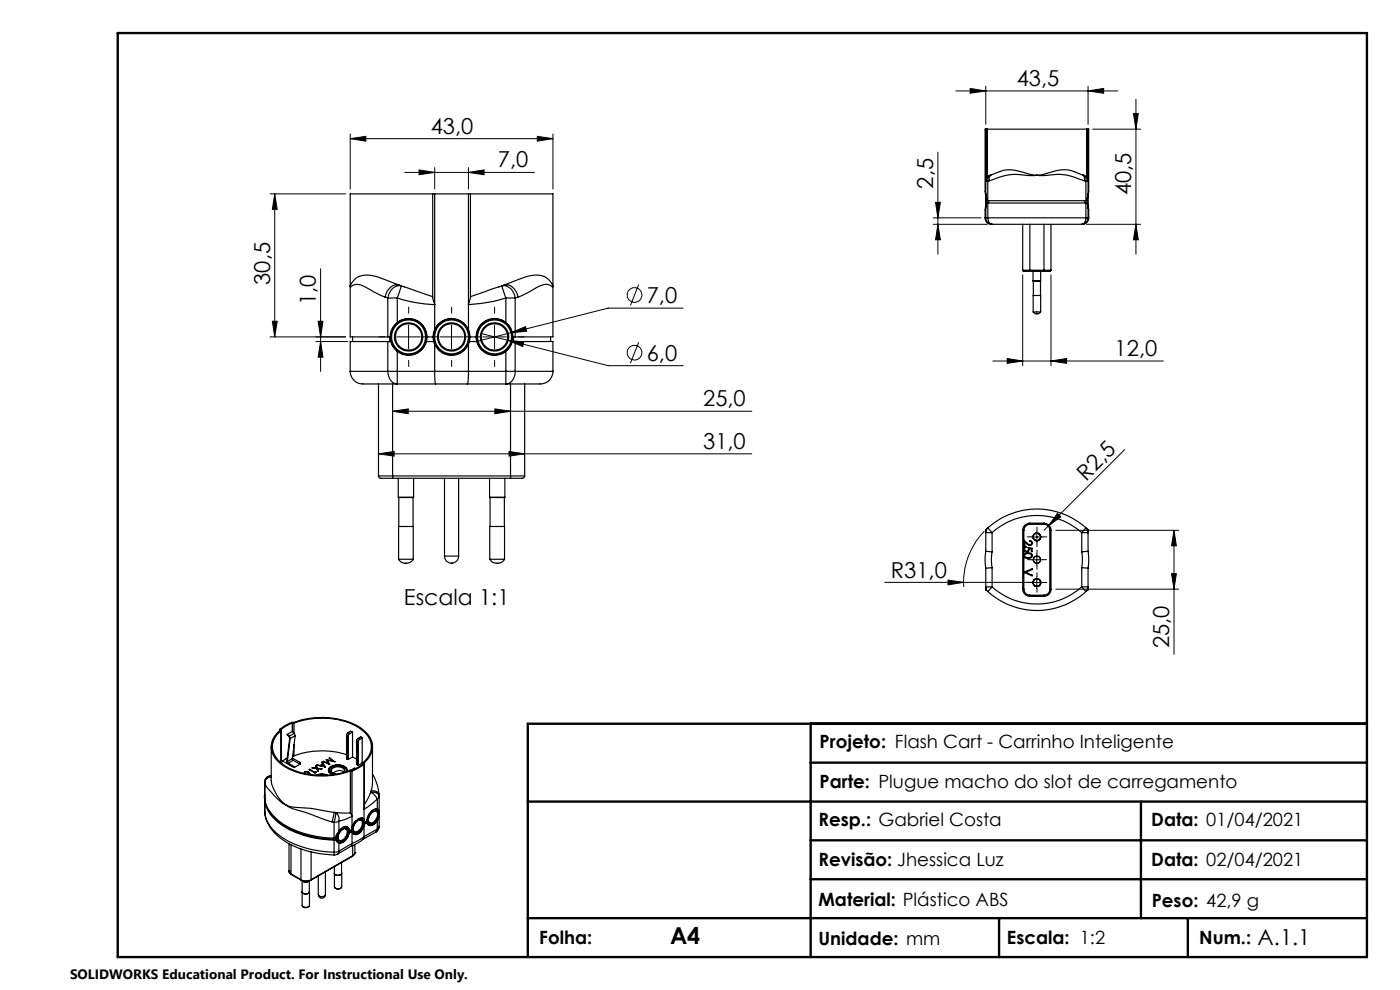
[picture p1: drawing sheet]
<svg xmlns="http://www.w3.org/2000/svg" width="297mm" height="210mm" viewBox="0 0 297 210" stroke-linecap="round" stroke-linejoin="round" font-family="sans-serif">
<g fill="none" stroke="#000" stroke-width=".21">
<path d="M202.8 19.3h34.4M205.8 18.8l3.3 .5-3.3 .5zM209.1 18.3v8.1M230.8 19.3l3.3-.5v1zM230.8 18.3v8.1M74.3 29.4l3.3-.5v1zM74.3 28.4v11.7M74.3 29.4h43M85.9 36.6h27.5M88.9 36l3.3 .6-3.3 .5zM92.2 35.6v4.5M99.4 36.6l3.3-.6v1.1z"/>
<path d="M99.4 35.6v4.5M114 28.9l3.3 .5-3.3 .5zM117.3 28.4v11.7M199 32.3v21.6M231.8 27.4h10.2M240.5 24.1h1l-.5 3.3zM241 21.1v32.8M57.3 41.1h16M58.3 41.1l.5 3.3h-1zM58.3 41.1v30.4M68 57v21.8M198 47.6h11.5"/>
<path d="M198 46.2h10.1M198.5 42.9h1l-.5 3.3zM199 47.6l.5 3.3h-1zM217 58.3v19.3M223 58.3v19.3M230.5 47.6h11.5M241 47.6l.5 3.3h-1zM57.3 71.5h16M57.8 68.1h1l-.5 3.4zM67 72.5h6.8M67.5 68.1h1l-.5 3.4zM68 72.5l.5 3.3h-1z"/>
<path d="M84.2 71.5h5M86.7 69v5M93.3 71.5h5M95.8 69v5M102 70.7l27 6.9h15.9M102.4 71.5h5M104.9 69v5M107.8 72.2l3.3 .3-.2 1zM108.4 70.6l3.1-1.3 .2 1zM108.4 70.6l-7 1.7M135.5 72.6l-1.8 4.4M135.5 60.4l-1.8 4.4"/>
<path d="M144.9 65.4h-15.9l-20.6 5.2M210.6 76.6h36.2M213.7 76.1l3.3 .5-3.3 .5zM223 76.6l3.3-.5v1zM80.3 96.3l3.3-.5v1zM80.3 96.3h79.2M83.3 87.2l3.3-.5v1.1zM83.3 87.2h76.2M105 86.7l3.3 .5-3.3 .6zM108 95.8l3.3 .5-3.3 .5zM238.6 95.4l-17.1 17.1M208.8 112.7a15.6 15.6 0 0 0-4.4 11.8"/>
<path d="M218.7 118.7h2.5M218.7 113.9h2.5M220 112.6v2.5M220 117.5v2.5M224 112.5h26M224.3 108.9l.7 .7-2.6 2zM249.1 112.5l.5 3.3h-1.1zM249.1 112.5v26.3M187.7 123.5h32.3M201.1 123l3.3 .5-3.3 .6zM218.7 123.6h2.5M220 122.3v2.5"/>
<path d="M224 125h26M248.5 121.7h1.1l-.5 3.3z"/>
<circle cx="134.6" cy="62.6" r="1.55"/>
<circle cx="134.6" cy="74.8" r="1.55"/>
</g>
<g fill="none" stroke="#000" stroke-width=".21" stroke-dasharray="15.2 1.3 1.3 1.3">
<path d="M81.7 71.4h-1.3M86.7 66.4v-1.3M86.7 76.4v1.3M90.8 71.4h-1.3M91.7 71.4h1.3M95.8 66.4v-1.3M95.8 76.4v1.3M99.9 71.4h-1.3M100.8 71.4h1.3M104.9 66.4v-1.3M104.9 76.4v1.3M109.9 71.4h1.3"/>
<path d="M218.7 118.7h-.7M218.7 113.9h-.8M220 117.5v-.8M220 120v.7M220 112.6v-.8M220 115.1v.9M221.2 118.7h.8M221.2 113.9h.9M218.7 123.6h-.8M220 122.3v-.8M220 124.8v.8M221.2 123.6h.9"/>
</g>
<path d="M25 7h265v196h-265zM172 153.5v49.5M290 153.5h-178v49.5M112 170h178M172 178.3h118M172 161.8h118M242 170v24.8M112 194.8h178M172 186.5h118M211.9 194.8v8.2M252 194.8v8.2" fill="none" stroke="#000" stroke-width=".5"/>
<g fill="#000">
<path d="M224.3 108.9l.7 .7-2.6 2zM201.1 123l3.3 .5-3.3 .6z"/>
<path d="M88.9 36l3.3 .6-3.3 .5zM99.4 36.6l3.3-.6v1.1z"/>
<path d="M58.3 41.1l.5 3.3h-1zM57.8 68.1h1l-.5 3.4z"/>
<path d="M241 47.6l.5 3.3h-1zM240.5 24.1h1l-.5 3.3zM199 47.6l.5 3.3h-1zM198.5 42.9h1l-.5 3.3zM248.5 121.7h1.1l-.5 3.3zM249.1 112.5l.5 3.3h-1.1zM68 72.5l.5 3.3h-1zM67.5 68.1h1l-.5 3.4z"/>
<path d="M213.7 76.1l3.3 .5-3.3 .5zM223 76.6l3.3-.5v1zM205.8 18.8l3.3 .5-3.3 .5zM230.8 19.3l3.3-.5v1zM74.3 29.4l3.3-.5v1zM114 28.9l3.3 .5-3.3 .5zM80.3 96.3l3.3-.5v1zM108 95.8l3.3 .5-3.3 .5zM107.8 72.2l3.1 1.3 .2-1zM108.4 70.6l3.3-.3-.2-1z"/>
<path d="M83.3 87.2l3.3-.5v1.1zM105 86.7l3.3 .5-3.3 .6z"/>
</g>
<g fill="none" stroke="#000" stroke-width=".25">
<path d="M209.1 27.4h.3M209.1 27.4h-.1v13.3l.1 1.1M209.1 27.4v13.6M209.4 27.4h.1M209.4 27.4h21.1M209.4 27.4v10.3M209.6 38.4v4.2M209.9 38.3l-.3 .1M210.1 37.1a1.06 1.06 0 0 0-.9 1.3h.4M210.1 37.1a1.11 1.11 0 0 0-.5 1.3M210.4 37.1l.7-.3a6.9 6.9 0 0 1 5.8-.3l1.4 .4 1.7 .3M210.4 37.1h-.3"/>
<path d="M210.4 37.1a1.02 1.02 0 0 0-.5 1.2M220 37.2h-1a17.5 17.5 0 0 0-6.8 .3l-2.3 .8M220 37.2h1.4a12.1 12.1 0 0 1 7 .5l1.6 .6M229.6 37.1l-.5-.2a7.2 7.2 0 0 0-6.6-.3l-1.4 .5-1.1 .1M229.6 37.1a1.02 1.02 0 0 1 .4 1.2M229.6 37.1h.3M229.9 37.1a1.06 1.06 0 0 1 .8 1.3h-.3M229.9 37.1a1.06 1.06 0 0 1 .5 1.3M230 38.3l.4 .1M230.4 38.4v4.2M230.5 27.4v10.2M230.5 27.4h.1"/>
<path d="M230.6 27.4h.2M230.6 27.4v10.3M230.8 27.4h.2v13.3l-.2 1.1M230.8 27.4v13.6M91.8 41.1v22l.4 1.5a27.7 27.7 0 0 1-7.9-1.4M91.8 41.1h.4M91.8 41.1h-17.5v30.4h8M92.2 41.1h7.2M92.2 41.1v28.8M99.4 41.1h.4M99.4 41.1v28.8M99.8 41.1v21.9l-.4 1.5a24.7 24.7 0 0 0 7.9-1.3"/>
<path d="M99.8 41.1h17.5v30.4h-8M209 46.2a1.35 1.35 0 0 0 1.5 1.4M209 46.2h.1M209.1 41v3.1M209.1 46.2h.5M209.1 46.2a1.37 1.37 0 0 0 1.4 1.4M209.1 41l.2 1.6h.3M209.1 43.3l-.1 2.9M209.1 44.1v2.1M209.2 41.6v1.9M209.6 46.2a1.25 1.25 0 0 0 .9 1.4M209.6 46.2h20.8"/>
<path d="M209.6 42.6h20.8M209.6 43.1h20.8M209.6 43.1h-.3l-.2 1M209.6 43.1v3.1M209.7 42.6l-.1 .5M209.7 42.6v.5M210.5 47.6h19M217 57.3h1.5M217 57.3l.1 .3h1.4M217 47.6v9.7M218.4 57.6h3.1M218.5 57.3v.3"/>
<path d="M218.5 47.6v9.7M218.5 57.3h3M219.1 59.6h1.7M219.1 57.6v2M219.1 59.6h.1M219.2 59.6h1.5M219.2 59.6v6.6M220.7 59.6v3.1M220.8 57.6v2M220.8 59.6h-.1M221.5 57.3h1.5M221.5 57.3v.3"/>
<path d="M221.5 47.6v9.7M223 57.3l-.2 .3h-1.3M223 47.6v9.7M230.2 42.6v.5M230.3 42.6v.5M230.4 46.2a1.27 1.27 0 0 1-.9 1.4M230.4 46.2h.4M230.4 43.1h.1a.97 .97 0 0 1 .3 1M230.4 43.1v3.1M230.7 41.6v1.9M230.8 41v3.1M230.8 41l-.2 1.6h-.2"/>
<path d="M230.8 46.2a1.37 1.37 0 0 1-1.3 1.4M230.8 43.3l.2 2.9M230.8 46.2h.2M230.8 44.1v2.1M231 46.2a1.35 1.35 0 0 1-1.5 1.4M74.3 78.8a2.82 2.82 0 0 0 3.4 2.6h6.6M74.3 78.8h8M74.8 71.5v1M81.7 63l.6 .2M82.3 63.2h2M82.3 78.8a2.51 2.51 0 0 0 2 2.6M82.3 78.8h2"/>
<path d="M82.3 72.5h.6M82.3 71.5h.5M82.3 72.5h-8v6.3M82.3 63.2v8.3M82.3 72.5v6.3M82.7 71.5v1M82.8 71.5l.1 1M82.9 72.5l.1 .2a3.7 3.7 0 0 0 1.3 1.8M84.3 78.8v2.6M84.3 68.4a3.9 3.9 0 0 1 4.1-.4 3.9 3.9 0 0 1 2.2 3.5M84.3 68.4a3.9 3.9 0 0 0-1.5 3.1M84.3 78.8h7.9"/>
<path d="M84.3 63.2v5.2M84.3 74.5v4.3M84.7 60.5l-3.5-1.3a6.1 6.1 0 0 0-5.5-.3 2.99 2.99 0 0 0-1.4 1.9h.1a2.42 2.42 0 0 1 3 0l4.3 2.2M84.7 60.5a2.61 2.61 0 0 0-3 2.5M84.7 60.5l.5 .2M85.2 60.7l-.9 2.5M85.2 60.7l6.6 2.2M85.2 60.7a2.46 2.46 0 0 0-2.8 2.1l-.1 .4M90.5 72.5a3.9 3.9 0 0 1-6.2 2M90.5 72.5h1.5M90.6 71.5l-.1 1M90.6 71.5h1.3"/>
<path d="M91.9 71.5l.1 1M92 72.5l.2 .5M92.2 78.8h7.2M92.2 73a3.9 3.9 0 0 0 3.6 2.4 3.9 3.9 0 0 0 3.6-2.4M92.2 69.9a3.9 3.9 0 0 1 3.6-2.4 3.9 3.9 0 0 1 3.6 2.4M92.2 78.8l.2 2.6M92.2 69.9l-.3 1.6M92.2 73v5.8M99.4 78.8l-.1 1.7-.2 .9M99.4 69.9l.3 1.6M99.4 73v5.8M99.4 78.8h7.9"/>
<path d="M99.6 72.5l-.2 .5M99.6 72.5h1.5M99.7 71.5l-.1 1M99.7 71.5h1.3M101 71.5l.1 1M101.1 72.5a3.9 3.9 0 0 0 6.2 2M106.4 60.7l-6.6 2.2M106.4 60.7l.9 2.5M106.4 60.7a2.56 2.56 0 0 1 2.9 2.5M106.9 60.5l3.4-1.3a6 6 0 0 1 5.6-.3 3.1 3.1 0 0 1 1.4 1.9h-.1a2.36 2.36 0 0 0-2.7-.1l-4.6 2.3M106.9 60.5a2.61 2.61 0 0 1 3 2.5M106.9 60.5l-.5 .2"/>
<path d="M107.3 78.8v2.6M107.3 78.8h2M107.3 63.2h2M107.3 68.4a3.9 3.9 0 0 0-4.1-.4 3.9 3.9 0 0 0-2.2 3.5M107.3 68.4a3.8 3.8 0 0 1 1.5 3.1M107.3 63.2v5.2M107.3 74.5v4.3M108.7 72.5l-.5 1.1-.9 .9M108.7 72.5h.6M108.8 71.5h.5M108.8 71.5l-.1 1M108.9 71.5v1"/>
<path d="M109.3 78.8a2.44 2.44 0 0 1-2 2.6M109.3 72.5h8v6.3M109.3 78.8h8M109.3 63.2v8.3M109.3 72.5v6.3M109.9 63l-.6 .2M116.8 71.5v1M117.3 78.8a2.82 2.82 0 0 1-3.4 2.6h-6.6M219.2 66.2a1.01 1.01 0 0 0 1.6 0M219.2 66.2h1.6M219.2 62.7h1.6v3.5M80.3 81.4v19.6"/>
<path d="M83.3 81.4v19.6M84.3 81.4h8.1M92.4 81.4h6.7M99.1 81.4h8.2M108.3 81.4v19.6M111.3 81.4v19.6M80.3 101h3M80.3 101l.1 .2 .3 .3h2.6M83.3 101v.5M83.3 101h25M83.3 101.5h25M84.5 105.5h3.2"/>
<path d="M84.5 101.5v4M84.5 105.5h.1M84.6 118.6a1.85 1.85 0 0 0 3.1 0M84.6 118.6h3.1M84.6 118.6v-6.9h3.1v6.9M84.6 105.5h3M84.6 105.5v6.2M87.6 105.5v6.2M87.7 101.5v4M87.7 105.5h-.1M94.3 118a1.51 1.51 0 0 0 1.5 1.5M94.3 118h3"/>
<path d="M94.3 101.5v16.5M95.8 119.5h.1M97.3 118a1.51 1.51 0 0 1-1.5 1.5M97.3 101.5v16.5M103.9 105.5h3.2M103.9 101.5v4M103.9 105.5h.1M103.9 118.6a1.88 1.88 0 0 0 3.1 0M103.9 118.6v-6.9h3.1v6.9M103.9 118.6h3.1M104 105.5h3M104 105.5v6.2"/>
<path d="M107 105.5v6.2M107.1 101.5v4M107.1 105.5h-.1M108.3 101v.5M108.3 101h3M111.3 101l-.1 .3-.3 .2h-2.6M209.1 116.9l-.1 1.4 .1 2.2M209.1 116.9l1.4 .1M209.1 113h1.4M209.1 113v3.9M209.2 112.3l-.1 .7M209.2 112.3v.2"/>
<path d="M209.2 112.3h.1M209.5 112l-.3 .4-.1 .6M209.5 112l1 1M209.5 112a15.6 15.6 0 0 1 20.9 0M210.5 113a14.2 14.2 0 0 1 19 0M210.5 117l-.2 1.3 .2 2.1M210.5 113v4M217 112.5h.2M217 112.5v12.5M217.2 116.3l.2-.3 .3-.1v.2a.42 .42 0 0 0-.3 .5 .42 .42 0 0 0 .6 .3 .42 .42 0 0 0 .2-.6l-.1-.2 .9 .2v.7h-.2v-.6l-.5-.1a.6 .6 0 0 1-.3 .8 .6 .6 0 0 1-.8-.4M217.2 114.6l1 .9a.39 .39 0 0 0 .6-.2 .39 .39 0 0 0-.4-.5v-.2a.58 .58 0 0 1 .6 .6 .58 .58 0 0 1-.5 .6 .58 .58 0 0 1-.6-.4l-.5-.4v.8h-.2M217.2 117.6a1.17 1.17 0 0 1 1.8 .1 .8 .8 0 0 1-1.2 .7l-.6-.3"/>
<path d="M217.2 117.6v.5M217.2 116.3v.4M217.2 112.5v3.8M217.2 116.7v.9M217.2 118.1v6.9M217.4 117.6a.84 .84 0 0 1 1.4 .4 .88 .88 0 0 1-1.5-.1zM218.5 111.2a1.32 1.32 0 0 0-1.3 1.3M218.5 111a1.57 1.57 0 0 0-1.5 1.5M218.5 111v.2M218.5 111.2h3M218.5 111h3M221.5 111.2a1.26 1.26 0 0 1 1.2 1.3"/>
<path d="M221.5 111a1.51 1.51 0 0 1 1.5 1.5M221.5 111v.2M222.7 112.5h.3M222.7 112.5v12.5M223 112.5v12.5M229.5 117l.1 1.3-.1 2.1M229.5 113h1.3M229.5 113v4M230.4 112l-.9 1M230.4 112l.3 .4 .1 .6M230.6 112.3h.1M230.7 112.3l.1 .7"/>
<path d="M230.7 112.3v.2M230.8 116.9l.2 1.4-.2 2.2M230.8 116.9l-1.3 .1M230.8 113v3.9M209.1 124.5l.1 .7M209.1 124.5h1.4M209.1 124.5l.1 .6 .3 .4M209.1 120.5v4M209.2 125v.2M209.2 125.2h.1M209.5 125.5a15.5 15.5 0 0 0 20.9 0M210.5 124.5l-1 1"/>
<path d="M210.5 124.5a14.2 14.2 0 0 0 19 0M210.5 120.4l-1.4 .1M210.5 120.4v4.1M217 125a1.57 1.57 0 0 0 1.5 1.5M217 125h.2M217.2 125a1.32 1.32 0 0 0 1.3 1.3M217.2 121.4l1.8-.8v.2l-1.4 .6 1.4 .6v.2zM218.5 126.3v.2M218.5 126.3h3M218.5 126.5h3M221.5 126.3v.2M222.7 125a1.25 1.25 0 0 1-1.2 1.3"/>
<path d="M222.7 125h.3M223 125a1.51 1.51 0 0 1-1.5 1.5M229.5 124.5l.9 1M229.5 124.5h1.3M229.5 120.4l1.3 .1M229.5 120.4v4.1M230.6 125.2h.1M230.7 125v.2M230.8 124.5l-.1 .7M230.8 124.5l-.1 .6-.3 .4M230.8 120.5v4M57.5 158.4v7.3a8.8 8.8 0 0 0 3.2 5.1"/>
<path d="M59.3 154.8v.2M59.4 154.9l-.1-.1a5.7 5.7 0 0 1 2.9-1.6 17.1 17.1 0 0 1 14.3 1.2 4.4 4.4 0 0 1 2.2 5.6l-.4 .6-1.1 1.3v.2M59.4 154.9a4.3 4.3 0 0 0 .3 7.2 16.4 16.4 0 0 0 14.6 1.4M59.4 154.9h.1M59.5 154.8h.1M59.6 154.8v.2M59.6 155a4.1 4.1 0 0 0 .1 6.9 15.6 15.6 0 0 0 13.5 1.9l1.7-.5 2.1-1.3M59.6 155v6.8M59.7 154.9v6.9M61 155.8l.5 .8-.6 5 .1 .3 1.4 .8M61 155.8l.3 .4M61.3 156.2l.3 .5"/>
<path d="M61.6 156.7l-.6 4.8M62 153.3l-2.5 1.5M62 153.3l.1 .1M62 153.3v1.9M62.1 153.4h.3M62.1 153.4v1.8M62.4 153.4a16 16 0 0 1 14.1 1.2 4.2 4.2 0 0 1 .4 7.3l.1 .2M62.4 153.4v2.1M62.4 157.9v2.4M62.4 155.6l.2 .5M62.4 155.6l-1.1 .6M62.4 155.6l-.4-.5-1 .7"/>
<path d="M62.6 156.1l-1 .6M62.6 156.1l-.6 4.8M73.5 155.9l.1 5.1M73.6 156.1l.2 .1M73.6 156.1v4.9M73.8 156.2v4.9M73.8 155.4l-.3 .4 .1 .3M73.8 155.4l.4 .2M73.9 155.9l-.1 .3M73.9 155.9v5.2M74.2 155.6l-.3 .3M74.8 155.3l-.4-.2-.6 .3"/>
<path d="M74.8 155.3v5.3M74.8 155.3l-.6 .3M75.6 157.1l.1 5.1M75.7 157.3l.2 .1M75.7 157.3v4.9M75.9 157.4v4.9M76 156.6l-.3 .3v.4M76 156.6l.3 .2M76 157.2l-.1 .2M76 157.2v5.1M76.3 156.8l-.3 .4M76.8 156.5l-.2-.2-.6 .3"/>
<path d="M76.8 156.5v5.3M76.8 156.5l-.5 .3M79 158.4v7.6l-.3 1.8M56.2 168.5v1M56.2 172.4a8.8 8.8 0 0 0 5.1 6.6 22.6 22.6 0 0 0 9.6 2.4M56.2 172.3v.1M56.2 169.3a8.1 8.1 0 0 0 4.8 6 23.1 23.1 0 0 0 10.2 2.5l.1-.5 .6-1M56.2 169.5a6.2 6.2 0 0 0 2.8 4.9 20 20 0 0 0 11.9 3.8M56.2 172.3a8.1 8.1 0 0 0 4.8 6l.5 .3a22.6 22.6 0 0 0 9.4 2.2M56.2 169.3h.1M56.2 168.7v.7M56.2 169.7v2.7"/>
<path d="M56.2 166.1a12.9 12.9 0 0 0 3.8 4.4l.7 .3M57.3 164.6a1.36 1.36 0 0 0-1.1 1.3v3.4M57.3 172.2a14.1 14.1 0 0 0 9.3 5.4l4.3 .5M57.3 164.6h.2M57.5 164.5l-.2 .1M57.5 164.8a1.39 1.39 0 0 0-1.3 1.3M57.5 164.6a1.29 1.29 0 0 0-1.3 1.5M59.7 161.8h.1M59.9 161.4l-.2 .2M59.9 161.4l2.4 1.3 1.4-.6v-.2l-.1-.2M60.7 170.8a14.2 14.2 0 0 0 4.9 .6l5.3 .9M60.7 170.8a6.9 6.9 0 0 0 3.3 1.3l6.4 2.2"/>
<path d="M60.9 160.8l-1 .6M61 161.5l.1 .4M61.1 161.9l1.4 .8M61.3 179v5.8M61.4 162.2h-.1M61.7 179.2v6.2M62 160.9l.2 .4M62 160.8l1.6 .9M62 160.9l-1 .6M62.1 160.3h.3M62.2 161.3l1.4 .8M62.2 161.3l-1.1 .6"/>
<path d="M63.6 161.7v.4M64.6 163.8l.1-.1-.1 .4zM64.7 163.7h.7l-.6 .1-.1 .3M64.7 164v.1M65.4 164.1l-.1 .1M65.4 164.1v.1M65.5 164.2l.1-.1 .2 .2M65.6 164l-.2 .1M65.6 164v.2M65.6 164l.4 .3M65.7 163.2l1.1 .6M65.7 163.2l-.1 .1 1.2 .7"/>
<path d="M65.7 163.2v.1M66.3 162.8l.9 .1M66.3 162.8l-.1 .1 1 .1 .2 .6 .2-.1-.2-.5 .9 .1-1-.1M66.3 162.8v.1M66.8 163.8v.2M67 163.7l-.2 .1M67 163.7l.1 .1-.3 .2M67 163.7v.2M67.1 164.4h.2a3 3 0 0 1 2.2 0M67.1 162.4h-.1l.2 .5M67.1 162.4l.2 .6M67.1 162.6h.1"/>
<path d="M67.1 162.6l.3 .6M67.1 162.4v.2M67.2 162.9v.1M67.3 164.4l.9-.2 1.1 .2M67.3 164.4l.7-.1 1.3 .1M67.3 162.2l.6 .2M67.3 162.2v.1M67.3 163l.2 .6M67.9 162.4h.1M68.1 162.4v.1M68.1 162.4l.7 .2M68.1 162.4l.4-.2 .3 .4"/>
<path d="M68.3 161.8h.1M68.4 161.6l.6 1.1-1.8-.4 .1-.1M68.4 161.6l-.1 .1 .2 .4M68.4 161.8l.5 .9M68.4 161.6v.2M68.5 162.1l-.6 .3M68.5 162.1v.1M68.7 161.5l.9 .4M68.7 161.5v.1M68.8 162.6v.1M69.3 161.1l1.3 .3M69.3 161.1l.3 .8"/>
<path d="M69.3 161.1v.1M69.3 161.4h.2M69.5 161.3l.5 .9-1.5-.7h.2M69.5 161.3l1.5 .3M69.5 161.3l.3 .8M69.6 161.9v.1M69.7 163.5a2.15 2.15 0 0 1 3-1 1.05 1.05 0 0 1 .9 1.1M69.7 163.5l.1 .3M69.7 163.5v.1M69.9 160.8h-.1l.8 .6M69.9 160.8l1.1 .8M69.9 160.8v.1"/>
<path d="M70.3 163.4a1.62 1.62 0 0 1 2.8 .1l-.2 .4M70.3 163.4v.3l.4 .3M70.3 163.4v.1M70.4 174.3l.5 .1M70.6 161.5h.1M70.6 161.4v.1M70.7 164l.6 .2M70.9 172.3l.6 .1M70.9 172.3l-.5 2M70.9 178.1h.1M70.9 174.4v3.7M70.9 178.2v2.6"/>
<path d="M70.9 172.3l.4 .1M71 161.6h.1M71 177.8v.3M71 178.1l.3 .1M71.3 172.4l-.4 2M71.3 172.4a1.66 1.66 0 0 1 .6 1.8M71.3 178.2h-.4M71.3 178.2l.6 .6M71.5 172.4l2.9 .1M71.5 172.4h-.2M71.5 178.6l.2 .1M71.6 176.8a1.59 1.59 0 0 0 .1 1.9"/>
<path d="M71.7 178.7h.1M71.9 174.2l-1 .2M71.9 174.2v2.1M71.9 178.8v1.7M72.3 176.2a.8 .8 0 0 1 1.1-.4 .8 .8 0 0 1 .4 1.1l-.2 .4a1.3 1.3 0 0 1-1.8 1 1.9 1.9 0 0 1 .5-2.1zM72.4 175.8a.91 .91 0 0 1 1.3-.3 .91 .91 0 0 1 .3 1.3 2.06 2.06 0 0 1-2.2 1.8 2.07 2.07 0 0 1 .6-2.8zM72.9 163.8a1.59 1.59 0 0 0-2.2 .2M73 163.8a.69 .69 0 0 0 .1-.7 .69 .69 0 0 0-.6-.4 1.63 1.63 0 0 0-2.3 .7 1.08 1.08 0 0 0 1 .8M73.3 175.3l.3 .1M73.4 175.9a1.61 1.61 0 0 0-1.7 1.8l.1 .4 .2 .2M73.4 175.9a1.6 1.6 0 0 1-.7 2.3l-.3 .1h-.4M73.4 175.8v.1"/>
<path d="M73.4 163.7a1.18 1.18 0 0 0-1.3-1.4h-.2a1.65 1.65 0 0 0-2.1 1.2l.3 .4 .6 .4M73.5 175.3l.1 .1M73.5 160.1a17.1 17.1 0 0 0-11.1 .2M73.6 161l.2 .1M73.6 175.4a1.8 1.8 0 0 1-.2 2.5 1.52 1.52 0 0 1-1.7 .8M73.6 163.5v.1a1.1 1.1 0 0 0-1.2-1.3 2.23 2.23 0 0 0-2.7 1 1.05 1.05 0 0 0 .8 1M73.8 161.1h.1M74 176.7h.1M74 176.2l.1 .1M74.1 176.7a2.41 2.41 0 0 1-2.2 2.1M74.1 176.3a.91 .91 0 0 0-.6-1 .91 .91 0 0 0-1.1 .4l-.5 .6M74.3 163.5h.1"/>
<path d="M74.3 163.5l.1 9M74.4 163.5l.3 .1M74.4 172.5l.3 .7-2.8 1M74.4 163.4l.8-.4zM74.4 176.1l.1 .2M74.5 176.3l.1 .1M74.5 176.3l-.5 .3M74.5 176l.1 .4M74.6 176l-.5 .3M74.6 176.4l.1 .2M74.6 176.4l-.5 .3M74.7 175.3l-.1 .7"/>
<path d="M74.7 178.9l-.2 .6-2.9 1.7M74.7 176.6l.2 .2M74.7 163.6v11.7M74.7 176.6v2.3M74.7 178.9l-2.8 1.6M74.8 160.6l.8 .4M74.8 160.6l-.9 .5M74.8 176.8h.1M74.8 179.4v2.1M74.9 176.8h.1M75.2 176.4h.1M75.2 163h.3"/>
<path d="M75.3 179.2v1.7M75.7 174.2a.77 .77 0 0 1 1-.3 .77 .77 0 0 1 .3 1.1 1.58 1.58 0 0 1-1.9 1.5 1.78 1.78 0 0 1 .6-2.3zM75.7 162.2l.2 .1M75.9 162.3h.1M75.9 173.8a.82 .82 0 0 1 1-.1 .82 .82 0 0 1 .3 1 2.48 2.48 0 0 1-1.9 2.2 1.22 1.22 0 0 1-.4-1.9l.6-.8M76.6 174h.1M76.6 174a1.61 1.61 0 0 0-1.7 1.8l.3 .6M76.6 174a1.68 1.68 0 0 1-1.4 2.4M76.8 161.8l.1 .3M76.8 173.5l.1 .1M76.8 161.8l-.8 .5M76.9 173.6a2.18 2.18 0 0 1-.9 3.1l-.5 .2-.6-.1"/>
<path d="M77.2 177.5a1.61 1.61 0 0 1-1.2 1.3l-1.6 .8M77.2 162.1l-1.1 .8-1.4 .7M77.2 173.9a.81 .81 0 0 0-1.4 0l-.7 .6-.4 .8M77.2 175.1a1.88 1.88 0 0 1-2.2 1.8l-.3-.3M77.2 173.9l.1 .5M77.2 177.5l-2.5 1.4M77.2 162.1v11.8M77.2 175.1v2.4M77.2 174.8l.1 .1M77.3 174.4h.1M77.3 162l-.1 9.7 2.8-2.2M77.3 174.9l-.1 .2"/>
<path d="M77.6 174.3l.1 .1M77.7 174.4l.2 .1M77.7 174.4l-.4 .3M77.8 174.2v.3M77.8 174.2l-.5 .2M77.9 174.5l-.6 .4M77.9 174.7l.2 .2M78 174.9h.1M78.4 174.5h.1M78.6 168.3l-1.3 2.4M78.7 172.3a.9 .9 0 0 1 .9-.6 .9 .9 0 0 1 .8 .7 2.31 2.31 0 0 1-2 2.6 1.77 1.77 0 0 1 .3-2.7zM78.7 172.5a.78 .78 0 0 1 .9-.5 .78 .78 0 0 1 .7 .7l-.1 .4a1.74 1.74 0 0 1-1.7 1.6 1.5 1.5 0 0 1 .2-2.2z"/>
<path d="M78.7 167.8l-.1 .5M78.7 167.8a1.33 1.33 0 0 1 1.7 .7M78.7 167.8l.1 .3M78.8 168.1l.8 .7 .4 .7M78.8 168.1a1.28 1.28 0 0 1 1.6 .8M78.8 168.1l-.2 .2M79 164.2a9.8 9.8 0 0 1 1.4 4.3M79.7 171.6l.4 .1M79.8 176.5l-2.9 1.6M79.8 172.1h.1M79.8 172.1a1.67 1.67 0 0 0-1.4 2.4h.1M79.8 172.1a1.66 1.66 0 0 1-1.3 2.4"/>
<path d="M79.9 171.6l.2 .1M80 171.6a2.43 2.43 0 0 0-2.2 2.6M80 171.6l.4 .4M80 174.1a1.48 1.48 0 0 1-1.9 .9l-.2-.5M80 175.9l-.2 .6M80 169.5v2.1M80 174.1v1.8M80 175.9l-2.8 1.6M80.1 171.7a2.11 2.11 0 0 1-.9 3.1l-.6 .3-.5-.2M80.1 171.7h.1M80.3 173.5l-.3 .6M80.4 168.5v.4"/>
<path d="M80.4 168.9h.1M80.4 175.3a1.34 1.34 0 0 1-.6 1.2M80.4 168.9l-.4 .6M80.4 175.3l-.4 .6M80.4 168.9v3.2M80.4 173.1v2.2M61.3 184.8l.1 .4 .4 .3M61.3 184.8h.1M61.3 184.8l.4 .6M61.7 185.4l.1 .1M61.7 185.4l2.2 1.2M61.8 185.5l2.1 1.2"/>
<path d="M63.9 186.6a2.47 2.47 0 0 0 2.1 0M63.9 186.6v.1M63.9 180.1v6.5M63.9 186.7l.5 .2a1.92 1.92 0 0 0 1.5-.2M64.1 189.2l.2 .3M64.1 189.1l.2 .4M64.2 192.2a.88 .88 0 0 0 1.4 0M64.3 187h1.1M65.5 186.9l-.1 .1a1.1 1.1 0 0 1-1.3-.2v5.2a.91 .91 0 0 0 1.6 0v-2.8M65.6 186.9v2.3a.86 .86 0 0 1-1.3 .3M65.6 189.1a.77 .77 0 0 1-.5 .6 .77 .77 0 0 1-.8-.2M66 186.6l-.1 .1"/>
<path d="M66 180.7v5.9M67.5 185.8l.1 4a.88 .88 0 0 0 1.4 0M67.6 189.8a.74 .74 0 0 0 .7 .7 .74 .74 0 0 0 .7-.7M69 185v4.8M70.9 180.8v.6M70.9 185.1a.82 .82 0 0 0 .8 .6 .82 .82 0 0 0 .8-.5v-.1M70.9 183.8v4.3a.91 .91 0 0 0 1.6 0v-2.9M71 188.3a.94 .94 0 0 0 1.4 0M71.6 181.2l-.7 .2M71.9 180.5l-1 .3M71.9 180.5l-.3 .7M72.5 182.9v2.3a.88 .88 0 0 1-1.6 0"/>
<path d="M74.8 181.6l-8.9 5.1M74.8 181.5v.1M74.8 181.5l-8.8 5.1M75.3 180.9l-.1 .3-.4 .4M75.3 180.9h.1M75.3 180.9l-.1 .3-.4 .3"/>
<circle cx="86.7" cy="71.5" r="2.8"/>
<circle cx="86.7" cy="71.5" r="3"/>
<circle cx="86.7" cy="71.5" r="3.8"/>
<circle cx="86.7" cy="71.5" r="3.6"/>
<circle cx="95.8" cy="71.5" r="2.99"/>
<circle cx="95.8" cy="71.5" r="3.8"/>
<circle cx="95.8" cy="71.5" r="3.6"/>
<circle cx="95.8" cy="71.4" r="2.8"/>
<circle cx="104.9" cy="71.5" r="3.8"/>
<circle cx="104.9" cy="71.5" r="2.8"/>
<circle cx="104.9" cy="71.5" r="3"/>
<circle cx="104.9" cy="71.5" r="3.6"/>
<circle cx="220" cy="118.7" r=".74"/>
<circle cx="220" cy="118.7" r=".78"/>
<circle cx="220" cy="113.9" r=".79"/>
<circle cx="220" cy="113.9" r=".83"/>
<circle cx="220" cy="113.9" r=".8"/>
<circle cx="220" cy="123.6" r=".84"/>
<circle cx="220" cy="123.6" r=".79"/>
</g>
<text font-size="4.9" x="142.1" y="200.2">A4</text>
<g font-size="4.7">
<text x="215.7" y="18.2">43,5</text>
<text x="91.4" y="28.4">43,0</text>
<text x="105.6" y="35.5">7,0</text>
<text x="198" y="40" transform="rotate(-90 198 40)">2,5</text>
<text x="240" y="41.4" transform="rotate(-90 240 41.4)">40,5</text>
<text x="57.3" y="60.4" transform="rotate(-90 57.3 60.4)">30,5</text>
<text x="67" y="64.8" transform="rotate(-90 67 64.8)">1,0</text>
<text x="137.2" y="64.3">7,0</text>
<text x="137.2" y="76.5">6,0</text>
<text x="236.5" y="75.5">12,0</text>
<text x="149.2" y="86.2">25,0</text>
<text x="149.2" y="95.2">31,0</text>
<text x="230.4" y="102.1" transform="rotate(-45 230.4 102.1)">R2,5</text>
<text x="189" y="122.5">R31,0</text>
<text x="85.7" y="128.4">Escala 1:1</text>
<text x="248.1" y="137.5" transform="rotate(-90 248.1 137.5)">25,0</text>
<text x="266.8" y="200.4">A.1.1</text>
</g>
<g font-size="3.9">
<text x="173.9" y="158.6">Projeto: Flash Cart - Carrinho Inteligente</text>
<text x="173.9" y="167.2">Parte: Plugue macho do slot de carregamento</text>
<text x="173.6" y="175.1">Resp.: Gabriel Costa</text>
<text x="244.2" y="175.3">Data: 01/04/2021</text>
<text x="173.6" y="183.7">Revisão: Jhessica Luz</text>
<text x="244.2" y="183.7">Data: 02/04/2021</text>
<text x="173.6" y="192.2">Material: Plástico ABS</text>
<text x="244.3" y="192.3">Peso: 42,9 g</text>
<text x="114.4" y="200.2">Folha:</text>
<text x="173.6" y="200.4">Unidade: mm</text>
<text x="213.6" y="200.2">Escala: 1:2</text>
<text x="254.4" y="200.2">Num.:</text>
</g>
<text font-size="2.9" x="14.9" y="207.6">SOLIDWORKS Educational Product. For Instructional Use Only.</text>
</svg>
